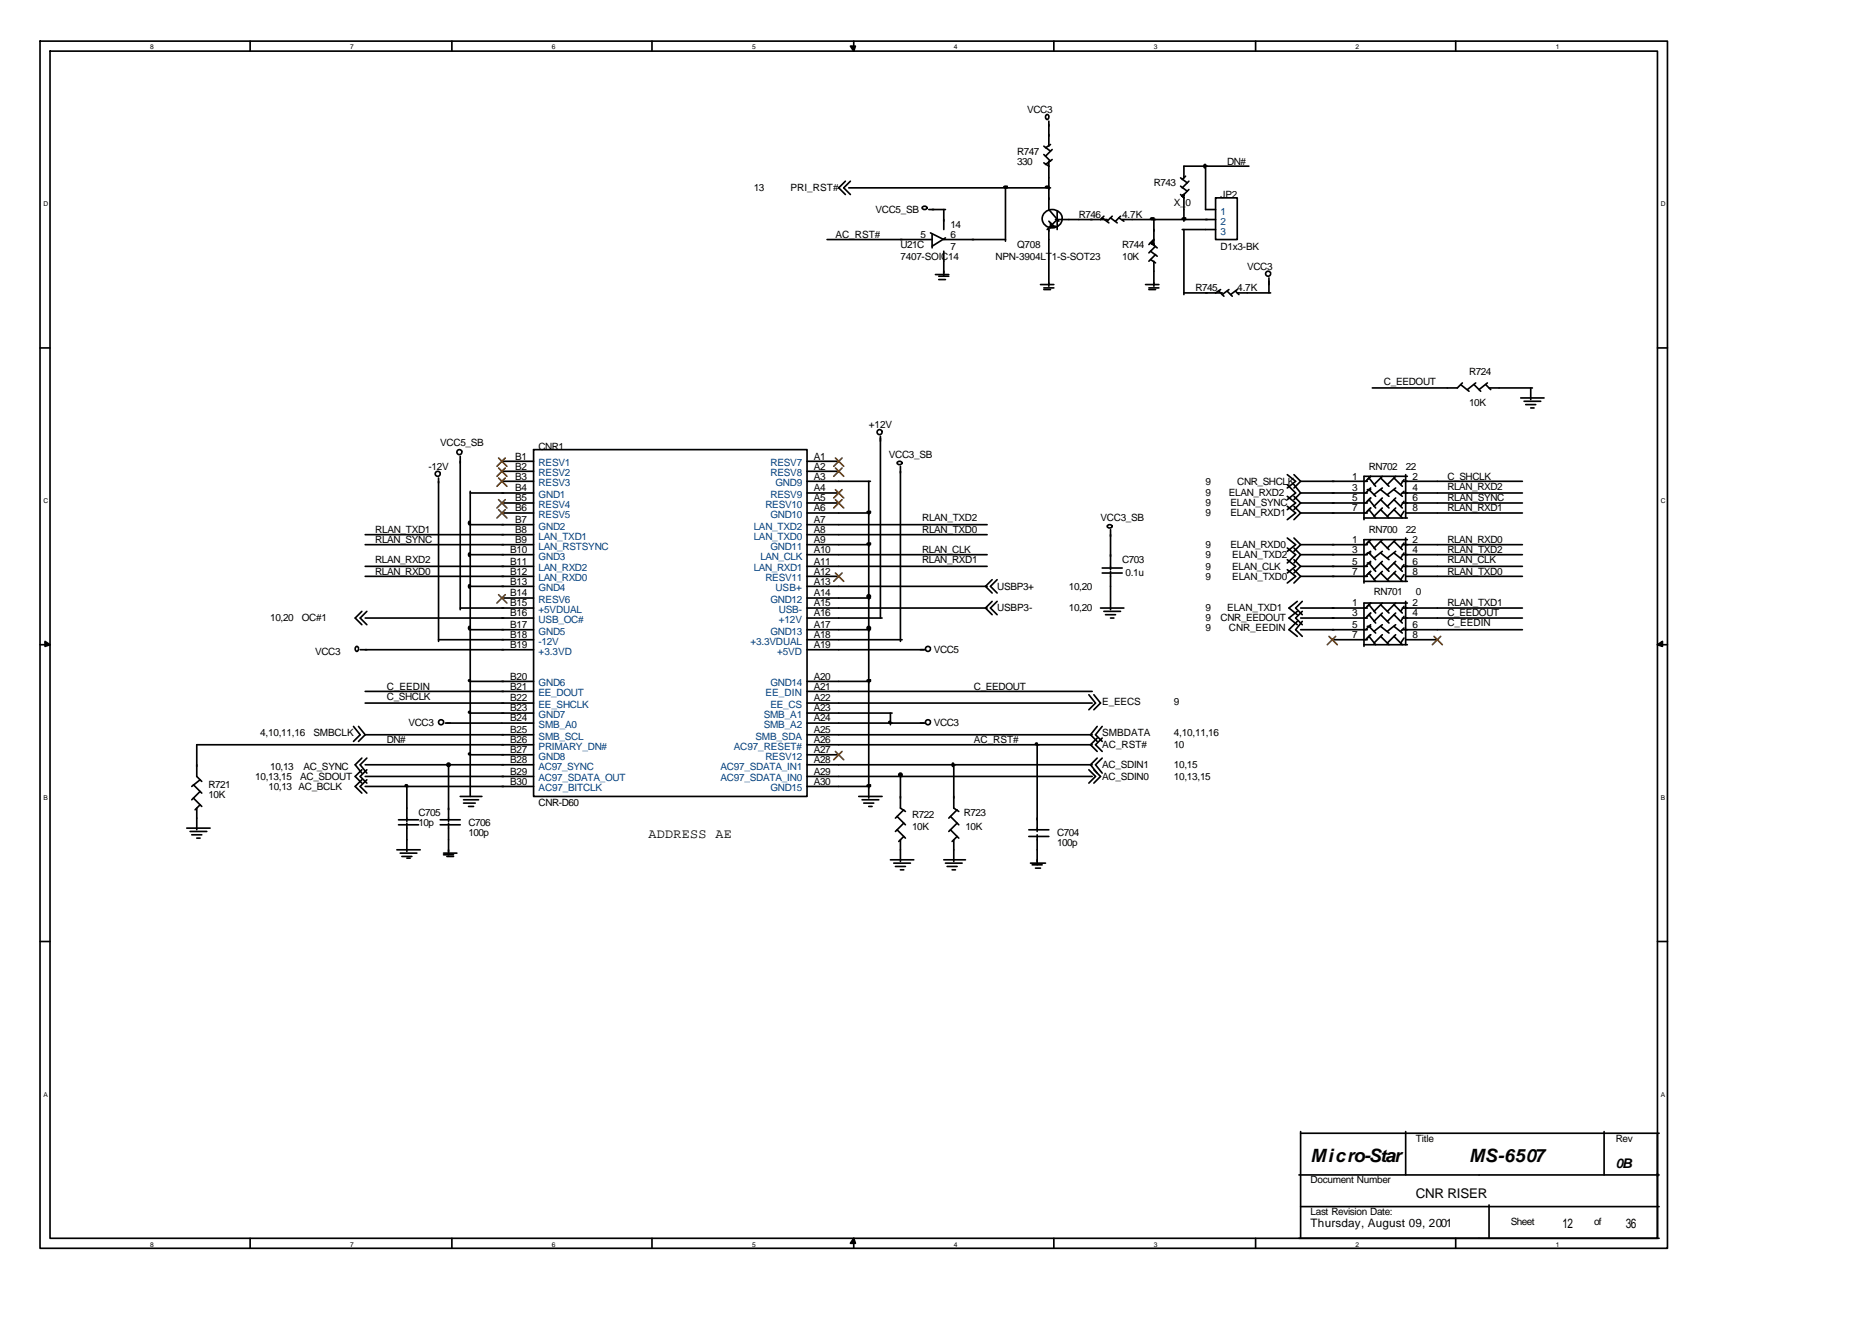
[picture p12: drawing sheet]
<svg xmlns="http://www.w3.org/2000/svg" width="297mm" height="210mm" viewBox="0 0 297 210" stroke-linecap="round" stroke-linejoin="round" font-family="sans-serif">
<g fill="none" stroke="#000" stroke-width=".26">
<path d="M6.3 6.5h258.3v191.6h-258.3zM7.9 8.1h255.1v188.4h-255.1zM39.7 6.5v1.6M71.7 6.5v1.6M103.5 6.5v1.6M135.5 6.5v1.6M166.4 18.4a.26 .26 0 0 0-.4-.2 .46 .46 0 0 0 .2 .8l.1-.1 .1-.3M166.4 19.2v4M167.2 6.5v1.6M199.2 6.5v1.6M231 6.5v1.6M131.2 38h16.7"/>
<path d="M134.1 28.8l-1 1 1 1.1M134.7 29.8h32M134.9 28.8l-1 1 1 1.1M146.4 32.9a.46 .46 0 0 1 .7 .1 .38 .38 0 0 1-.4 .2 .38 .38 0 0 1-.3-.3zM147.4 33.2h2.6M147.6 37l2.2 1h9.7M147.9 37.2v2.1M149.8 33.2v3.2M149.8 39.9v3.9M150 37.7l-2.1 1.4M159.5 29.8v8.5M165.6 25.8l.8 .6"/>
<path d="M165.6 24.5l1.1 1.1M165.6 23.2l1.1 .8M166.4 25.6v7.6l1.6 1.9M166.4 36.2v9.2M166.4 35.1l.8 .8M166.7 22.9l-.8 .6M166.7 35.9h.8M166.7 35.4v.8M167 25.3l-1.1 .8M167 23.7l-1.1 1.1M167.5 34.8h8.2M167.7 33.5v2.9"/>
<path d="M167.7 34.8l-1.5 1.6M168.5 34.6a1.58 1.58 0 0 0-1.8-1.3 1.58 1.58 0 0 0-1.3 1.9 1.61 1.61 0 0 0 1.8 .9 1.61 1.61 0 0 0 1.3-1.4M174.9 34.6l1 .8M175.2 34.3l-.6 .5M176.2 34.6l1.1 .8M176.5 34.3l-.8 .8M177.5 34.6l.8 .5M177.8 34.3l-.8 .8M178.1 34.8h14.8M182.6 38.5l1 .8M182.6 39.9l1 .8M183.1 34.8v3.2l-.8 .8"/>
<path d="M183.4 39.1l-1.1 1M187.3 30.9l.6 .5v3.7M187.3 29.5l1.1 .8M187.3 28.2l1.1 .8M187.6 36.4h5.3M187.9 36.4v10.3M188.1 28l-.5 .5M188.6 30.1l-1 1M188.6 28.8l-1 1M191.3 26.1v7.1h1.6M192.9 31.4h3.4v6.6h-3.4zM198.2 26.4h-10.3v1.8"/>
<path d="M6.3 55.2h1.6M148.4 43.6h2.1M149 44.4h1M149 43.8h1.5M165.1 45.2h2.1M165.6 45.9h1.1M165.6 45.7h1.6M181.8 45.2h2.1M182.3 45.9h1.1M182.3 45.7h1.6M182.6 41.2l.8 .5M183.1 41.5v3.9"/>
<path d="M183.4 40.4l-1.1 1.1M187.9 46.5h6M193.4 46.2l.8 .8M193.7 45.9l-.8 .6M194.7 46.2l.8 .8M195 45.9l-1.1 .8M196.1 46.2l.5 .5M196.3 45.9l-1 .8M196.3 46.5h5.3M201.3 44.1v2.4M201.6 43.3a.4 .4 0 0 0-.6-.2 .4 .4 0 0 0-.1 .6 .4 .4 0 0 0 .7-.1v-.2M263 55.2h1.6"/>
<path d="M69.6 75.8v26M69.8 75.1a.4 .4 0 0 0-.5-.3 .4 .4 0 0 0-.1 .6 .4 .4 0 0 0 .6 0v-.2M73 72.4v24.3M73.3 71.6a.4 .4 0 0 0-.6-.2 .4 .4 0 0 0-.1 .6 .4 .4 0 0 0 .6-.1l.1-.2M74.6 78.2h10.1M74.6 78v48.4M79.6 73.2h5.1M79.6 74.8h5.1M79.6 76.4h5.1M79.6 79.8h5.1M84.7 71.3h43.4v55.1h-43.4zM128.1 73.2h5"/>
<path d="M128.1 74.8h5M128.1 76.4h10M128.1 78.2h5M128.1 79.8h5M137.8 76.4v50.2M139.7 69.2v28.9M140 68.4a.4 .4 0 0 0-.6-.2 .4 .4 0 0 0-.1 .6 .4 .4 0 0 0 .6 0l.1-.2M142.4 73.3a.46 .46 0 0 1 .7 .2 .38 .38 0 0 1-.4 .2 .38 .38 0 0 1-.3-.4zM142.9 74v27.8M204.3 78.8l1.3 1-1.3 1.1M204.3 75.3l1.3 1.1-1.3 1M204.3 76.9l1.3 1.3-1.3 1.1"/>
<path d="M205.3 78.8l1.1 1M205.3 75.3l1.1 1.1M205.3 76.9l1.1 1.3M206.4 79.8l-1.1 1.1M206.4 76.4l-1.1 1M206.4 78.2l-1.1 1.1M206.4 76.4h10.6M206.4 78.2h10.6M206.4 79.8h10.6M217 77.7h.5M217.2 75.8l1.1 1.4M217.2 77.7l1.1 1.1"/>
<path d="M217.2 79.3l1.1 1.3M217.5 75.6l-.8 .8M217.5 79l-.8 .8M217.5 77.4l-.8 .8M219.1 75.8l1.3 1.4M219.1 77.7l1.3 1.1M219.1 79.3l1.3 1.3M219.3 75.6l-1.3 1.3M219.3 77.4l-1.3 1.1M219.3 79l-1.3 1.3M221.2 75.8l1.3 1.4M221.2 77.7l1.3 1.1"/>
<path d="M221.2 79.3l1.3 1.3M221.5 75.6l-1.4 1.3M221.5 77.4l-1.4 1.1M221.5 79l-1.4 1.3M222.5 76.4h19.1M222.5 78.2h19.1M222.5 79.8h19.1M222.8 76.1l-.6 .8M222.8 78l-.6 .5M222.8 79.6l-.6 .7M223 75.3v6.9M223.3 75.6h-6.9v6.9"/>
<path d="M231.8 61l1.3 1.1M232 60.8l-.8 .8h-13.4M233.9 61l1 1.1M234.2 60.8l-1.4 1M235.7 61l.8 .8M236 60.8l-1.3 1M236.3 61.6h6.9M241.3 63.1h3.7M241.8 63.7h2.7M242.1 64.2h1.6M242.9 64.7h.5M242.9 61.6v1.8"/>
<path d="M57.4 97l-1 1.1 1 1M57.9 98.1h26.8M57.9 84.8h26.8M57.9 86.4h26.8M57.9 89.9h26.8M57.9 91.5h26.8M58.2 97l-1.1 1.1 1.1 1M73 96.5h11.7M74.6 83.3h10.1M74.6 88h10.1M74.6 93h10.1M74.6 99.9h10.1"/>
<path d="M79.6 81.4h5.1M79.6 94.9h5.1M128.1 96.5h28.5M128.1 98.1h11.9M128.1 81.4h10M128.1 83.3h28.5M128.1 84.8h28.5M128.1 86.4h10M128.1 88h28.5M128.1 89.9h28.5M128.1 91.5h5M128.1 93h28.5"/>
<path d="M128.1 94.9h10M128.1 99.9h10M157.4 92l-1 1 1 1.1M157.4 95.4l-1 1.1 1 1M158.2 92l-1 1 1 1.1M158.2 95.4l-1 1.1 1 1M174.6 96.5h3.7M174.9 90.9h3.2M174.9 90.1h3.2M175.2 97h2.6M175.4 97.5h1.6M175.7 83.4a.46 .46 0 0 1 .8 .1 .38 .38 0 0 1-.5 .3 .38 .38 0 0 1-.3-.4z"/>
<path d="M176.2 84v6.4M176.2 90.7v6M176.2 98.1h.5M204.3 85.4l1.3 1-1.3 1.1M204.3 90.4l1.3 1.1-1.3 1M204.3 80.3l1.3 1.1-1.3 1.1M204.3 87l1.3 1-1.3 1.3M204.3 88.8l1.3 1.1-1.3 1M205.3 85.4l1.1 1M205.3 90.4l1.1 1.1M205.3 80.3l1.1 1.1M205.3 87l1.1 1"/>
<path d="M205.3 88.8l1.1 1.1M205.8 95.4l-1.3 1.1 1.3 1M205.8 97l-1.3 1.1 1.3 1M205.8 98.6l-1.3 1.3 1.3 1.1M206.4 91.5l-1.1 1M206.4 86.4l-1.1 1.1M206.4 81.4l-1.1 1.1M206.4 88l-1.1 1.3M206.4 89.9l-1.1 1M206.4 96.5h10.6M206.4 98.1h10.6M206.4 81.4h10.6"/>
<path d="M206.4 86.4h10.6M206.4 88h10.6M206.4 89.9h10.6M206.4 91.5h10.6M206.4 99.9h10.6M206.6 95.4l-1 1.1 1 1M206.6 97l-1 1.1 1 1M206.6 98.6l-1 1.3 1 1.1M216.4 92.3h6.9M216.4 82.2h6.9M217 87.8h.5M217 89.3h.5"/>
<path d="M217 99.4h.5M217.2 85.9l1.1 1.3M217.2 87.8l1.1 1M217.2 89.3l1.1 1.4M217.2 90.9l1.1 1.4M217.2 96l1.1 1.3M217.2 97.5l1.1 1.4M217.2 99.4l1.1 1.1M217.2 80.9l1.1 1.3M217.5 85.6l-.8 .8M217.5 90.7l-.8 .8M217.5 87.5l-.8 .5"/>
<path d="M217.5 89.1l-.8 .8M217.5 95.7l-.8 .8M217.5 97.3l-.8 .8M217.5 99.1l-.8 .8M217.5 80.6l-.8 .8M219.1 85.9l1.3 1.3M219.1 87.8l1.3 1M219.1 89.3l1.3 1.4M219.1 90.9l1.3 1.4M219.1 96l1.3 1.3M219.1 97.5l1.3 1.4M219.1 99.4l1.3 1.1"/>
<path d="M219.1 80.9l1.3 1.3M219.3 85.6l-1.3 1.4M219.3 87.5l-1.3 1M219.3 89.1l-1.3 1.3M219.3 90.7l-1.3 1.3M219.3 95.7l-1.3 1.3M219.3 97.3l-1.3 1.3M219.3 99.1l-1.3 1.1M219.3 80.6l-1.3 1.3M221.2 85.9l1.3 1.3M221.2 87.8l1.3 1M221.2 89.3l1.3 1.4"/>
<path d="M221.2 90.9l1.3 1.4M221.2 96l1.3 1.3M221.2 97.5l1.3 1.4M221.2 99.4l1.3 1.1M221.2 80.9l1.3 1.3M221.5 80.6l-1.4 1.3M221.5 85.6l-1.4 1.4M221.5 87.5l-1.4 1M221.5 89.1l-1.4 1.3M221.5 90.7l-1.4 1.3M221.5 95.7l-1.4 1.3M221.5 97.3l-1.4 1.3"/>
<path d="M221.5 99.1l-1.4 1.1M222.5 96.5h19.1M222.5 98.1h19.1M222.5 86.4h19.1M222.5 88h19.1M222.5 89.9h19.1M222.5 99.9h19.1M222.8 86.2l-.6 .8M222.8 87.8l-.6 .7M222.8 89.6l-.6 .8M222.8 91.2l-.6 .8M222.8 96.2l-.6 .8"/>
<path d="M222.8 97.8l-.6 .8M222.8 99.7l-.6 .5M222.8 81.1l-.6 .8M223 85.4v6.9M223 95.4v6.9M223 81.4h18.6M223 91.5h18.6M223.3 85.6h-6.9v6.9M223.3 95.7h-6.9v6.9M6.3 102.3h1.6M56.1 115.3l1 1.3-1 1.1M56.9 102.8a.26 .26 0 0 0-.4-.2 .46 .46 0 0 0 .1 .8l.2-.1 .1-.3"/>
<path d="M56.9 115.3l1 1.3M57.1 103.1h27.6M57.9 116.6l-1 1.1M57.9 109.7h26.8M57.9 111.6h26.8M57.9 116.6h26.8M69.6 101.5h15.1M70.4 114.5a.4 .4 0 0 0-.6-.3 .4 .4 0 0 0-.1 .7 .4 .4 0 0 0 .6-.1l.1-.2M70.6 114.7h14.1M74.6 108.1h10.1M74.6 113.2h10.1M74.6 119.8h10.1"/>
<path d="M84.7 118.2h-53.5v5l.8 .8M128.1 103.1h18.7M128.1 114.7h18.7M128.1 101.5h15M128.1 108.1h10M128.1 109.7h45.2M128.1 111.6h45.2M128.1 113.2h13.5M128.1 116.6h45.2M128.1 118.2h45.2M128.1 119.8h5M141.3 113.2v1.8"/>
<path d="M147.6 102.8a.4 .4 0 0 0-.5-.2 .4 .4 0 0 0-.1 .6 .4 .4 0 0 0 .6 0v-.2M147.6 114.5a.4 .4 0 0 0-.5-.3 .4 .4 0 0 0-.1 .7 .4 .4 0 0 0 .6-.1v-.2M164.6 118.2v13.7M172.8 110.2l1 1.4-1 1M173.6 110.2l1 1.4-1 1M174.1 117.1l-1.1 1.1 1.1 1M174.1 115.3l-1.1 1.3 1.1 1.1M174.9 117.1l-1.1 1.1 1.1 1M174.9 115.3l-1.1 1.3 1.1 1.1M211.4 101.5h5.6M216.4 102.3h6.9M217.2 101l1.1 1.3"/>
<path d="M217.5 100.7l-.8 .8M219.1 101l1.3 1.3M219.3 100.7l-1.3 1.3M221.2 101l1.3 1.3M221.5 100.7l-1.4 1.3M222.8 101.2l-.6 .8M223 101.5h5.1M263 102.3h1.6M29.6 131.4h3.7M30.2 131.9h2.6M30.4 132.5h1.6M30.7 124.5l1.3 1.4"/>
<path d="M30.7 126.6l1.3 1.4M31.2 133h.5M31.2 128.2v3.5M31.7 123.7l-1.3 1.1M31.7 125.6l-1.3 1.3M31.7 127.7l-.7 .8M57.4 122.1l-1 1.1 1 1.1M57.4 120.3l-1 1.1 1 1.3M57.4 123.7l-1 1.1 1 1.1M57.9 121.4h26.8M57.9 123.2h26.8M57.9 124.8h26.8"/>
<path d="M58.2 122.1l-1.1 1.1 1.1 1.1M58.2 120.3l-1.1 1.1 1.1 1.3M58.2 123.7l-1.1 1.1 1.1 1.1M63 134.8h3.7M63.2 130.9h3.2M63.2 130.1h3.2M63.5 135.4h2.6M63.8 135.9h1.6M64.6 136.2h.5M64.6 124.5v5.9M64.6 130.6v4.5M69.8 130.9h3.2"/>
<path d="M69.8 130.1h3.2M70.4 135.4h2.1M70.4 135.6h1.6M70.9 135.9h1.1M71.2 121.4v9M71.2 130.6v5M73 126.4h3.5M73.6 126.9h2.3M73.6 127.4h1.8M74.3 128h.8M128.1 121.4h45.2M128.1 123.2h45.2"/>
<path d="M128.1 124.8h10M136.3 126.4h3.7M136.8 126.9h2.6M137.1 127.4h1.5M137.8 128h.6M141.3 136.4h3.7M141.8 137h2.7M142.1 137.5h1.6M142.3 129.6l1.4 1.3M142.3 131.7l1.4 1.3M142.9 123.2v5l.8 .6M142.9 133.3v3.4"/>
<path d="M142.9 138h.5M143.4 128.5l-1.3 1.3M143.4 130.6l-1.3 1.3M143.4 132.7l-.8 .8M149.8 136.4h3.4M150 137h2.7M150.3 137.5h1.6M150.8 129.6l1.3 1.3M150.8 131.7l1.3 1.3M151.1 138h.5M151.3 121.4v6.8l.8 .6M151.3 133.3v3.4"/>
<path d="M151.9 128.5l-1.4 1.3M151.9 130.6l-1.4 1.3M151.9 132.7l-.8 .8M163.2 132.7h3.2M163.2 131.7h3.2M163.5 137h2.4M163.8 137.2h1.6M164.3 137.8h.8M164.6 132.5v4.7M172.8 122.1l1 1.1-1 1.1M173.6 122.1l1 1.1-1 1.1M174.1 120.3l-1.1 1.1 1.1 1.3"/>
<path d="M174.9 120.3l-1.1 1.1 1.1 1.3M6.3 149.4h1.6M263 149.4h1.6M206.4 179.6v16.9M206.4 179.8h56.9M223 179.6v6.8M254.5 179.6v6.8M263 179.8v16.7M39.7 196.5v1.6M71.7 196.5v1.6M103.5 196.5v1.6M135.5 196.5v1.6"/>
<path d="M167.2 196.5v1.6M199.2 196.5v1.6M206.1 196.5h57.2M206.1 186.4h57.2M206.4 191.5h56.9M231 196.5v1.6M236.3 191.2v5.3"/>
</g>
<g fill="#000" stroke="#000" stroke-width=".26">
<path d="M134.9 7.3h.8l-.2 .8z" fill-rule="evenodd"/>
<path d="M182.6 38.5l.5-.5v.8z" fill-rule="evenodd"/>
<path d="M187.6 31.1l.3-.2v.5l-.3-.3 .3-.2z" fill-rule="evenodd"/>
<path d="M7.1 101.8l.8 .5-.8 .3z" fill-rule="evenodd"/>
<path d="M263 102.3l.8-.5v.8z" fill-rule="evenodd"/>
<path d="M135.5 196.5l.2 .8h-.8z" fill-rule="evenodd"/>
</g>
<g fill="none" stroke="#804000" stroke-width=".26">
<path d="M79.1 72.7l1.3 1.3M79.1 74.3l1.3 1.3M79.1 75.8l1.3 1.4M79.1 79.3l1.3 1.3M80.2 72.7l-1.4 1.3M80.2 74.3l-1.4 1.3M80.2 75.8l-1.4 1.4M80.2 79.3l-1.4 1.3M132.6 72.7l1.3 1.3M132.6 74.3l1.3 1.3M132.6 77.7l1.3 1.3M132.6 79.3l1.3 1.3"/>
<path d="M133.6 72.7l-1.3 1.3M133.6 74.3l-1.3 1.3M133.6 77.7l-1.3 1.3M133.6 79.3l-1.3 1.3M79.1 80.9l1.3 1.3M79.1 94.4l1.3 1.3M80.2 80.9l-1.4 1.3M80.2 94.4l-1.4 1.3M132.6 90.9l1.3 1.4M133.6 90.9l-1.3 1.4M132.6 119.2l1.3 1.4M133.6 119.2l-1.3 1.4"/>
<path d="M210.9 101l1.3 1.3M211.9 101l-1.3 1.3M227.5 101l1.4 1.3M228.6 101l-1.3 1.3"/>
</g>
<g fill="#000" stroke="#000" stroke-width=".26">
<path d="M159.4 29.6l.4-.1v.2a.33 .33 0 0 1-.5 0zM166 29.6l.4-.1v.2a.33 .33 0 0 1-.5 0zM182.6 34.6h.5v.1a.33 .33 0 0 1-.5 0zM187.7 34.6h.4v.1a.33 .33 0 0 1-.5 0zM191.1 26.2l.1-.1a.33 .33 0 0 1 0 .5zM74.4 99.5l.1-.1a.33 .33 0 0 1 0 .5zM74.4 92.9l.1-.1a.33 .33 0 0 1 0 .5zM74.4 87.8h.1a.33 .33 0 0 1 0 .5zM74.4 82.8l.1-.1a.33 .33 0 0 1 0 .6zM137.7 81.2l.4-.1v.2a.33 .33 0 0 1-.5 0zM137.7 86.2h.4v.1a.33 .33 0 0 1-.5 0zM74.4 112.9h.2v.2h-.2z"/>
<path d="M74.4 119.5h.2v.2h-.2zM74.4 107.9h.2v.2h-.2zM137.7 107.9h.4v.1a.33 .33 0 0 1-.5 0zM141.1 114.5h.2l-.1 .2h-.1zM164.3 118l.3-.1-.1 .2h-.2zM64.3 124.6l.3-.1-.1 .3h-.2zM137.7 124.6l.4-.1v.2a.33 .33 0 0 1-.5 0zM151.1 121.2l.1-.1a.33 .33 0 0 1 0 .5z"/>
<circle cx="137.8" cy="99.7" r=".26"/>
<circle cx="137.8" cy="94.6" r=".26"/>
<circle cx="71.2" cy="121.4" r=".26"/>
<circle cx="142.9" cy="122.9" r=".26"/>
</g>
<g font-size="2.9">
<text x="208" y="184.3">Micro-Star</text>
<text x="233.1" y="184.3">MS-6507</text>
</g>
<g font-size="2.1">
<text x="102.9" y="133">ADDRESS AE</text>
<text x="256.4" y="185.4">0B</text>
<text x="224.6" y="190.1">CNR RISER</text>
<text x="247.9" y="194.9">12</text>
<text x="258" y="194.9">36</text>
</g>
<text font-size="1.9" x="208" y="194.6">Thursday, August 09, 2001</text>
<g font-size="1.6">
<text x="163" y="17.9">VCC3</text>
<text x="161.4" y="24.5">R747</text>
<text x="161.4" y="26.1">330</text>
<text x="183.1" y="29.5">R743</text>
<text x="194.7" y="26.1">DN#</text>
<text x="119.6" y="30.3">13</text>
<text x="125.4" y="30.3">PRI_RST#</text>
<text x="138.9" y="33.8">VCC5_SB</text>
<text x="171.2" y="34.6">R746</text>
<text x="178.1" y="34.6">4.7K</text>
<text x="186.3" y="32.7">X_0</text>
<text x="193.7" y="31.4">JP2</text>
<text x="132.6" y="37.7">AC_RST#</text>
<text x="142.9" y="39.3">U21C</text>
<text x="142.9" y="41.2">7407-SOIC14</text>
<text x="146" y="37.7">5</text>
<text x="150.8" y="37.7">6</text>
<text x="150.8" y="36.2">14</text>
<text x="150.8" y="39.6">7</text>
<text x="158" y="41.2">NPN-3904LT1-S-SOT23</text>
<text x="161.4" y="39.3">Q708</text>
<text x="178.1" y="39.3">R744</text>
<text x="178.1" y="41.2">10K</text>
<text x="193.7" y="39.6">D1x3-BK</text>
<text x="189.7" y="46.2">R745</text>
<text x="196.3" y="46.2">4.7K</text>
<text x="197.9" y="42.8">VCC3</text>
<text x="233.1" y="59.4">R724</text>
<text x="219.6" y="61">C_EEDOUT</text>
<text x="233.1" y="64.5">10K</text>
<text x="69.8" y="70.8">VCC5_SB</text>
<text x="85.5" y="71.3">CNR1</text>
<text x="137.8" y="67.9">+12V</text>
<text x="68" y="74.5">-12V</text>
<text x="81.8" y="72.9">B1</text>
<text x="81.8" y="74.5">B2</text>
<text x="81.8" y="76.1">B3</text>
<text x="81.8" y="78">B4</text>
<text x="129.1" y="72.9">A1</text>
<text x="129.1" y="74.5">A2</text>
<text x="129.1" y="76.1">A3</text>
<text x="129.1" y="78">A4</text>
<text x="141" y="72.7">VCC3_SB</text>
<text x="191.3" y="76.9">9</text>
<text x="196.3" y="76.9">CNR_SHCLK</text>
<text x="214.6" y="76.1">1</text>
<text x="214.6" y="78">3</text>
<text x="217.2" y="74.5">RN702</text>
<text x="223" y="74.5">22</text>
<text x="224.1" y="76.1">2</text>
<text x="224.1" y="78">4</text>
<text x="229.7" y="76.1">C_SHCLK</text>
<text x="229.7" y="77.7">RLAN_RXD2</text>
<text x="81.8" y="79.6">B5</text>
<text x="81.8" y="81.1">B6</text>
<text x="81.8" y="83">B7</text>
<text x="129.1" y="79.6">A5</text>
<text x="129.1" y="81.1">A6</text>
<text x="129.1" y="83">A7</text>
<text x="146.3" y="82.7">RLAN_TXD2</text>
<text x="174.6" y="82.7">VCC3_SB</text>
<text x="191.3" y="81.9">9</text>
<text x="191.3" y="80.3">9</text>
<text x="191.3" y="78.8">9</text>
<text x="195" y="78.8">ELAN_RXD2</text>
<text x="195.3" y="81.9">ELAN_RXD1</text>
<text x="195.3" y="80.3">ELAN_SYNC</text>
<text x="214.6" y="79.6">5</text>
<text x="214.6" y="81.1">7</text>
<text x="224.1" y="79.6">6</text>
<text x="224.1" y="81.1">8</text>
<text x="229.7" y="81.1">RLAN_RXD1</text>
<text x="229.7" y="79.6">RLAN_SYNC</text>
<text x="59.5" y="84.6">RLAN_TXD1</text>
<text x="59.5" y="86.2">RLAN_SYNC</text>
<text x="59.5" y="89.3">RLAN_RXD2</text>
<text x="81" y="87.8">B10</text>
<text x="81" y="89.6">B11</text>
<text x="81.8" y="84.6">B8</text>
<text x="81.8" y="86.2">B9</text>
<text x="129.1" y="84.6">A8</text>
<text x="129.1" y="86.2">A9</text>
<text x="129.1" y="87.8">A10</text>
<text x="129.1" y="89.6">A11</text>
<text x="146.3" y="84.6">RLAN_TXD0</text>
<text x="146.3" y="87.8">RLAN_CLK</text>
<text x="146.3" y="89.3">RLAN_RXD1</text>
<text x="178.1" y="89.3">C703</text>
<text x="191.3" y="87">9</text>
<text x="191.3" y="88.5">9</text>
<text x="195.3" y="87">ELAN_RXD0</text>
<text x="195.5" y="88.5">ELAN_TXD2</text>
<text x="214.6" y="86.2">1</text>
<text x="214.6" y="87.8">3</text>
<text x="214.6" y="89.6">5</text>
<text x="217.2" y="84.6">RN700</text>
<text x="223" y="84.6">22</text>
<text x="224.1" y="86.2">2</text>
<text x="224.1" y="87.8">4</text>
<text x="224.1" y="89.6">6</text>
<text x="229.7" y="86.2">RLAN_RXD0</text>
<text x="229.7" y="87.8">RLAN_TXD2</text>
<text x="229.7" y="89.3">RLAN_CLK</text>
<text x="59.5" y="91.2">RLAN_RXD0</text>
<text x="81" y="91.2">B12</text>
<text x="81" y="92.8">B13</text>
<text x="81" y="94.6">B14</text>
<text x="129.1" y="91.2">A12</text>
<text x="129.1" y="92.8">A13</text>
<text x="129.1" y="94.6">A14</text>
<text x="158.2" y="93.6">USBP3+</text>
<text x="169.6" y="93.6">10,20</text>
<text x="178.6" y="91.5">0.1u</text>
<text x="191.3" y="92">9</text>
<text x="191.3" y="90.4">9</text>
<text x="195.5" y="92">ELAN_TXD0</text>
<text x="195.5" y="90.4">ELAN_CLK</text>
<text x="214.6" y="91.2">7</text>
<text x="218" y="94.4">RN701</text>
<text x="224.1" y="91.2">8</text>
<text x="224.6" y="94.4">0</text>
<text x="229.7" y="91.2">RLAN_TXD0</text>
<text x="42.9" y="98.6">10,20</text>
<text x="47.9" y="98.6">OC#1</text>
<text x="81" y="96.2">B15</text>
<text x="81" y="97.8">B16</text>
<text x="81" y="99.7">B17</text>
<text x="81" y="101.2">B18</text>
<text x="129.1" y="96.2">A15</text>
<text x="129.1" y="97.8">A16</text>
<text x="129.1" y="99.7">A17</text>
<text x="129.1" y="101.2">A18</text>
<text x="158.2" y="97">USBP3-</text>
<text x="169.6" y="97">10,20</text>
<text x="191.3" y="97">9</text>
<text x="191.3" y="98.6">9</text>
<text x="191.3" y="100.2">9</text>
<text x="193.7" y="98.6">CNR_EEDOUT</text>
<text x="194.7" y="97">ELAN_TXD1</text>
<text x="195" y="100.2">CNR_EEDIN</text>
<text x="214.6" y="96.2">1</text>
<text x="214.6" y="97.8">3</text>
<text x="214.6" y="99.7">5</text>
<text x="214.6" y="101.2">7</text>
<text x="224.1" y="96.2">2</text>
<text x="224.1" y="97.8">4</text>
<text x="224.1" y="99.7">6</text>
<text x="224.1" y="101.2">8</text>
<text x="229.7" y="97.8">C_EEDOUT</text>
<text x="229.7" y="99.4">C_EEDIN</text>
<text x="229.7" y="96.2">RLAN_TXD1</text>
<text x="50" y="103.9">VCC3</text>
<text x="81" y="102.8">B19</text>
<text x="81" y="107.9">B20</text>
<text x="129.1" y="102.8">A19</text>
<text x="129.1" y="107.9">A20</text>
<text x="148.2" y="103.6">VCC5</text>
<text x="61.4" y="109.4">C_EEDIN</text>
<text x="61.4" y="111">C_SHCLK</text>
<text x="81" y="109.4">B21</text>
<text x="81" y="111.3">B22</text>
<text x="81" y="112.9">B23</text>
<text x="129.1" y="109.4">A21</text>
<text x="129.1" y="111.3">A22</text>
<text x="129.1" y="112.9">A23</text>
<text x="154.5" y="109.4">C_EEDOUT</text>
<text x="174.9" y="111.8">E_EECS</text>
<text x="186.3" y="111.8">9</text>
<text x="41.3" y="116.9">4,10,11,16</text>
<text x="49.7" y="116.9">SMBCLK</text>
<text x="61.4" y="117.9">DN#</text>
<text x="64.8" y="115.3">VCC3</text>
<text x="81" y="114.5">B24</text>
<text x="81" y="116.3">B25</text>
<text x="81" y="117.9">B26</text>
<text x="81" y="119.5">B27</text>
<text x="129.1" y="114.5">A24</text>
<text x="129.1" y="116.3">A25</text>
<text x="129.1" y="117.9">A26</text>
<text x="129.1" y="119.5">A27</text>
<text x="148.2" y="115.3">VCC3</text>
<text x="154.5" y="117.9">AC_RST#</text>
<text x="174.9" y="118.7">AC_RST#</text>
<text x="174.9" y="116.9">SMBDATA</text>
<text x="186.3" y="118.7">10</text>
<text x="186.3" y="116.9">4,10,11,16</text>
<text x="33.1" y="125.1">R721</text>
<text x="40.5" y="123.7">10,13,15</text>
<text x="42.6" y="125.3">10,13 AC_BCLK</text>
<text x="42.9" y="122.1">10,13</text>
<text x="47.6" y="123.7">AC_SDOUT</text>
<text x="48.2" y="122.1">AC_SYNC</text>
<text x="81" y="121.1">B28</text>
<text x="81" y="122.9">B29</text>
<text x="81" y="124.5">B30</text>
<text x="129.1" y="121.1">A28</text>
<text x="129.1" y="122.9">A29</text>
<text x="129.1" y="124.5">A30</text>
<text x="174.9" y="121.9">AC_SDIN1</text>
<text x="174.9" y="123.7">AC_SDIN0</text>
<text x="186.3" y="121.9">10,15</text>
<text x="186.3" y="123.7">10,13,15</text>
<text x="33.1" y="126.6">10K</text>
<text x="66.4" y="129.6">C705</text>
<text x="66.4" y="131.1">10p</text>
<text x="74.3" y="131.1">C706</text>
<text x="85.5" y="128">CNR-D60</text>
<text x="144.7" y="129.8">R722</text>
<text x="144.7" y="131.7">10K</text>
<text x="152.9" y="129.6">R723</text>
<text x="153.2" y="131.7">10K</text>
<text x="74.3" y="132.7">100p</text>
<text x="167.7" y="132.7">C704</text>
<text x="167.7" y="134.3">100p</text>
<text x="224.6" y="181.2">Title</text>
<text x="256.4" y="181.2">Rev</text>
<text x="208" y="187.8">Document Number</text>
<text x="208" y="192.8">Last Revision Date:</text>
<text x="239.7" y="194.4">Sheet</text>
<text x="252.9" y="194.4">of</text>
</g>
<g font-size="1.6" fill="#004080">
<text x="193.7" y="34">1</text>
<text x="193.7" y="35.6">2</text>
<text x="193.7" y="37.2">3</text>
<text x="85.5" y="74">RESV1</text>
<text x="85.5" y="75.6">RESV2</text>
<text x="85.5" y="77.2">RESV3</text>
<text x="122.2" y="74">RESV7</text>
<text x="122.2" y="75.6">RESV8</text>
<text x="123" y="77.2">GND9</text>
<text x="85.5" y="79">GND1</text>
<text x="85.5" y="80.6">RESV4</text>
<text x="85.5" y="82.2">RESV5</text>
<text x="121.4" y="80.6">RESV10</text>
<text x="122.2" y="79">RESV9</text>
<text x="122.2" y="82.2">GND10</text>
<text x="85.5" y="84">GND2</text>
<text x="85.5" y="85.6">LAN_TXD1</text>
<text x="85.5" y="87.2">LAN_RSTSYNC</text>
<text x="85.5" y="88.8">GND3</text>
<text x="119.6" y="84">LAN_TXD2</text>
<text x="119.6" y="85.6">LAN_TXD0</text>
<text x="120.6" y="88.8">LAN_CLK</text>
<text x="122.2" y="87.2">GND11</text>
<text x="85.5" y="90.7">LAN_RXD2</text>
<text x="85.5" y="92.3">LAN_RXD0</text>
<text x="85.5" y="93.8">GND4</text>
<text x="85.5" y="95.7">RESV6</text>
<text x="119.6" y="90.7">LAN_RXD1</text>
<text x="121.4" y="92.3">RESV11</text>
<text x="122.2" y="95.7">GND12</text>
<text x="123" y="93.8">USB+</text>
<text x="85.5" y="97.3">+5VDUAL</text>
<text x="85.5" y="98.9">USB_OC#</text>
<text x="85.5" y="100.7">GND5</text>
<text x="122.2" y="100.7">GND13</text>
<text x="123.6" y="97.3">USB-</text>
<text x="123.6" y="98.9">+12V</text>
<text x="85.5" y="102.3">-12V</text>
<text x="85.5" y="103.9">+3.3VD</text>
<text x="119.1" y="102.3">+3.3VDUAL</text>
<text x="123.3" y="103.9">+5VD</text>
<text x="85.5" y="108.9">GND6</text>
<text x="85.5" y="110.5">EE_DOUT</text>
<text x="85.5" y="112.4">EE_SHCLK</text>
<text x="85.5" y="113.9">GND7</text>
<text x="121.2" y="113.9">SMB_A1</text>
<text x="121.4" y="110.5">EE_DIN</text>
<text x="122.2" y="108.9">GND14</text>
<text x="122.2" y="112.4">EE_CS</text>
<text x="85.5" y="115.5">SMB_A0</text>
<text x="85.5" y="117.4">SMB_SCL</text>
<text x="85.5" y="119">PRIMARY_DN#</text>
<text x="116.4" y="119">AC97_RESET#</text>
<text x="119.9" y="117.4">SMB_SDA</text>
<text x="121.2" y="115.5">SMB_A2</text>
<text x="85.5" y="120.6">GND8</text>
<text x="85.5" y="122.1">AC97_SYNC</text>
<text x="85.5" y="124">AC97_SDATA_OUT</text>
<text x="85.5" y="125.6">AC97_BITCLK</text>
<text x="114.3" y="122.1">AC97_SDATA_IN1</text>
<text x="114.3" y="124">AC97_SDATA_IN0</text>
<text x="121.4" y="120.6">RESV12</text>
<text x="122.2" y="125.6">GND15</text>
</g>
<g font-size="1.1">
<text x="23.8" y="7.8">8</text>
<text x="55.6" y="7.8">7</text>
<text x="87.6" y="7.8">6</text>
<text x="119.3" y="7.8">5</text>
<text x="151.3" y="7.8">4</text>
<text x="183.1" y="7.8">3</text>
<text x="215.1" y="7.8">2</text>
<text x="246.9" y="7.8">1</text>
<text x="6.9" y="32.7">D</text>
<text x="263.5" y="32.7">D</text>
<text x="6.9" y="79.8">C</text>
<text x="263.5" y="79.8">C</text>
<text x="6.9" y="126.9">B</text>
<text x="263.5" y="126.9">B</text>
<text x="6.9" y="174">A</text>
<text x="263.5" y="174">A</text>
<text x="23.8" y="197.8">8</text>
<text x="55.6" y="197.8">7</text>
<text x="87.6" y="197.8">6</text>
<text x="119.3" y="197.8">5</text>
<text x="151.3" y="197.8">4</text>
<text x="183.1" y="197.8">3</text>
<text x="215.1" y="197.8">2</text>
<text x="246.9" y="197.8">1</text>
</g>
</svg>
